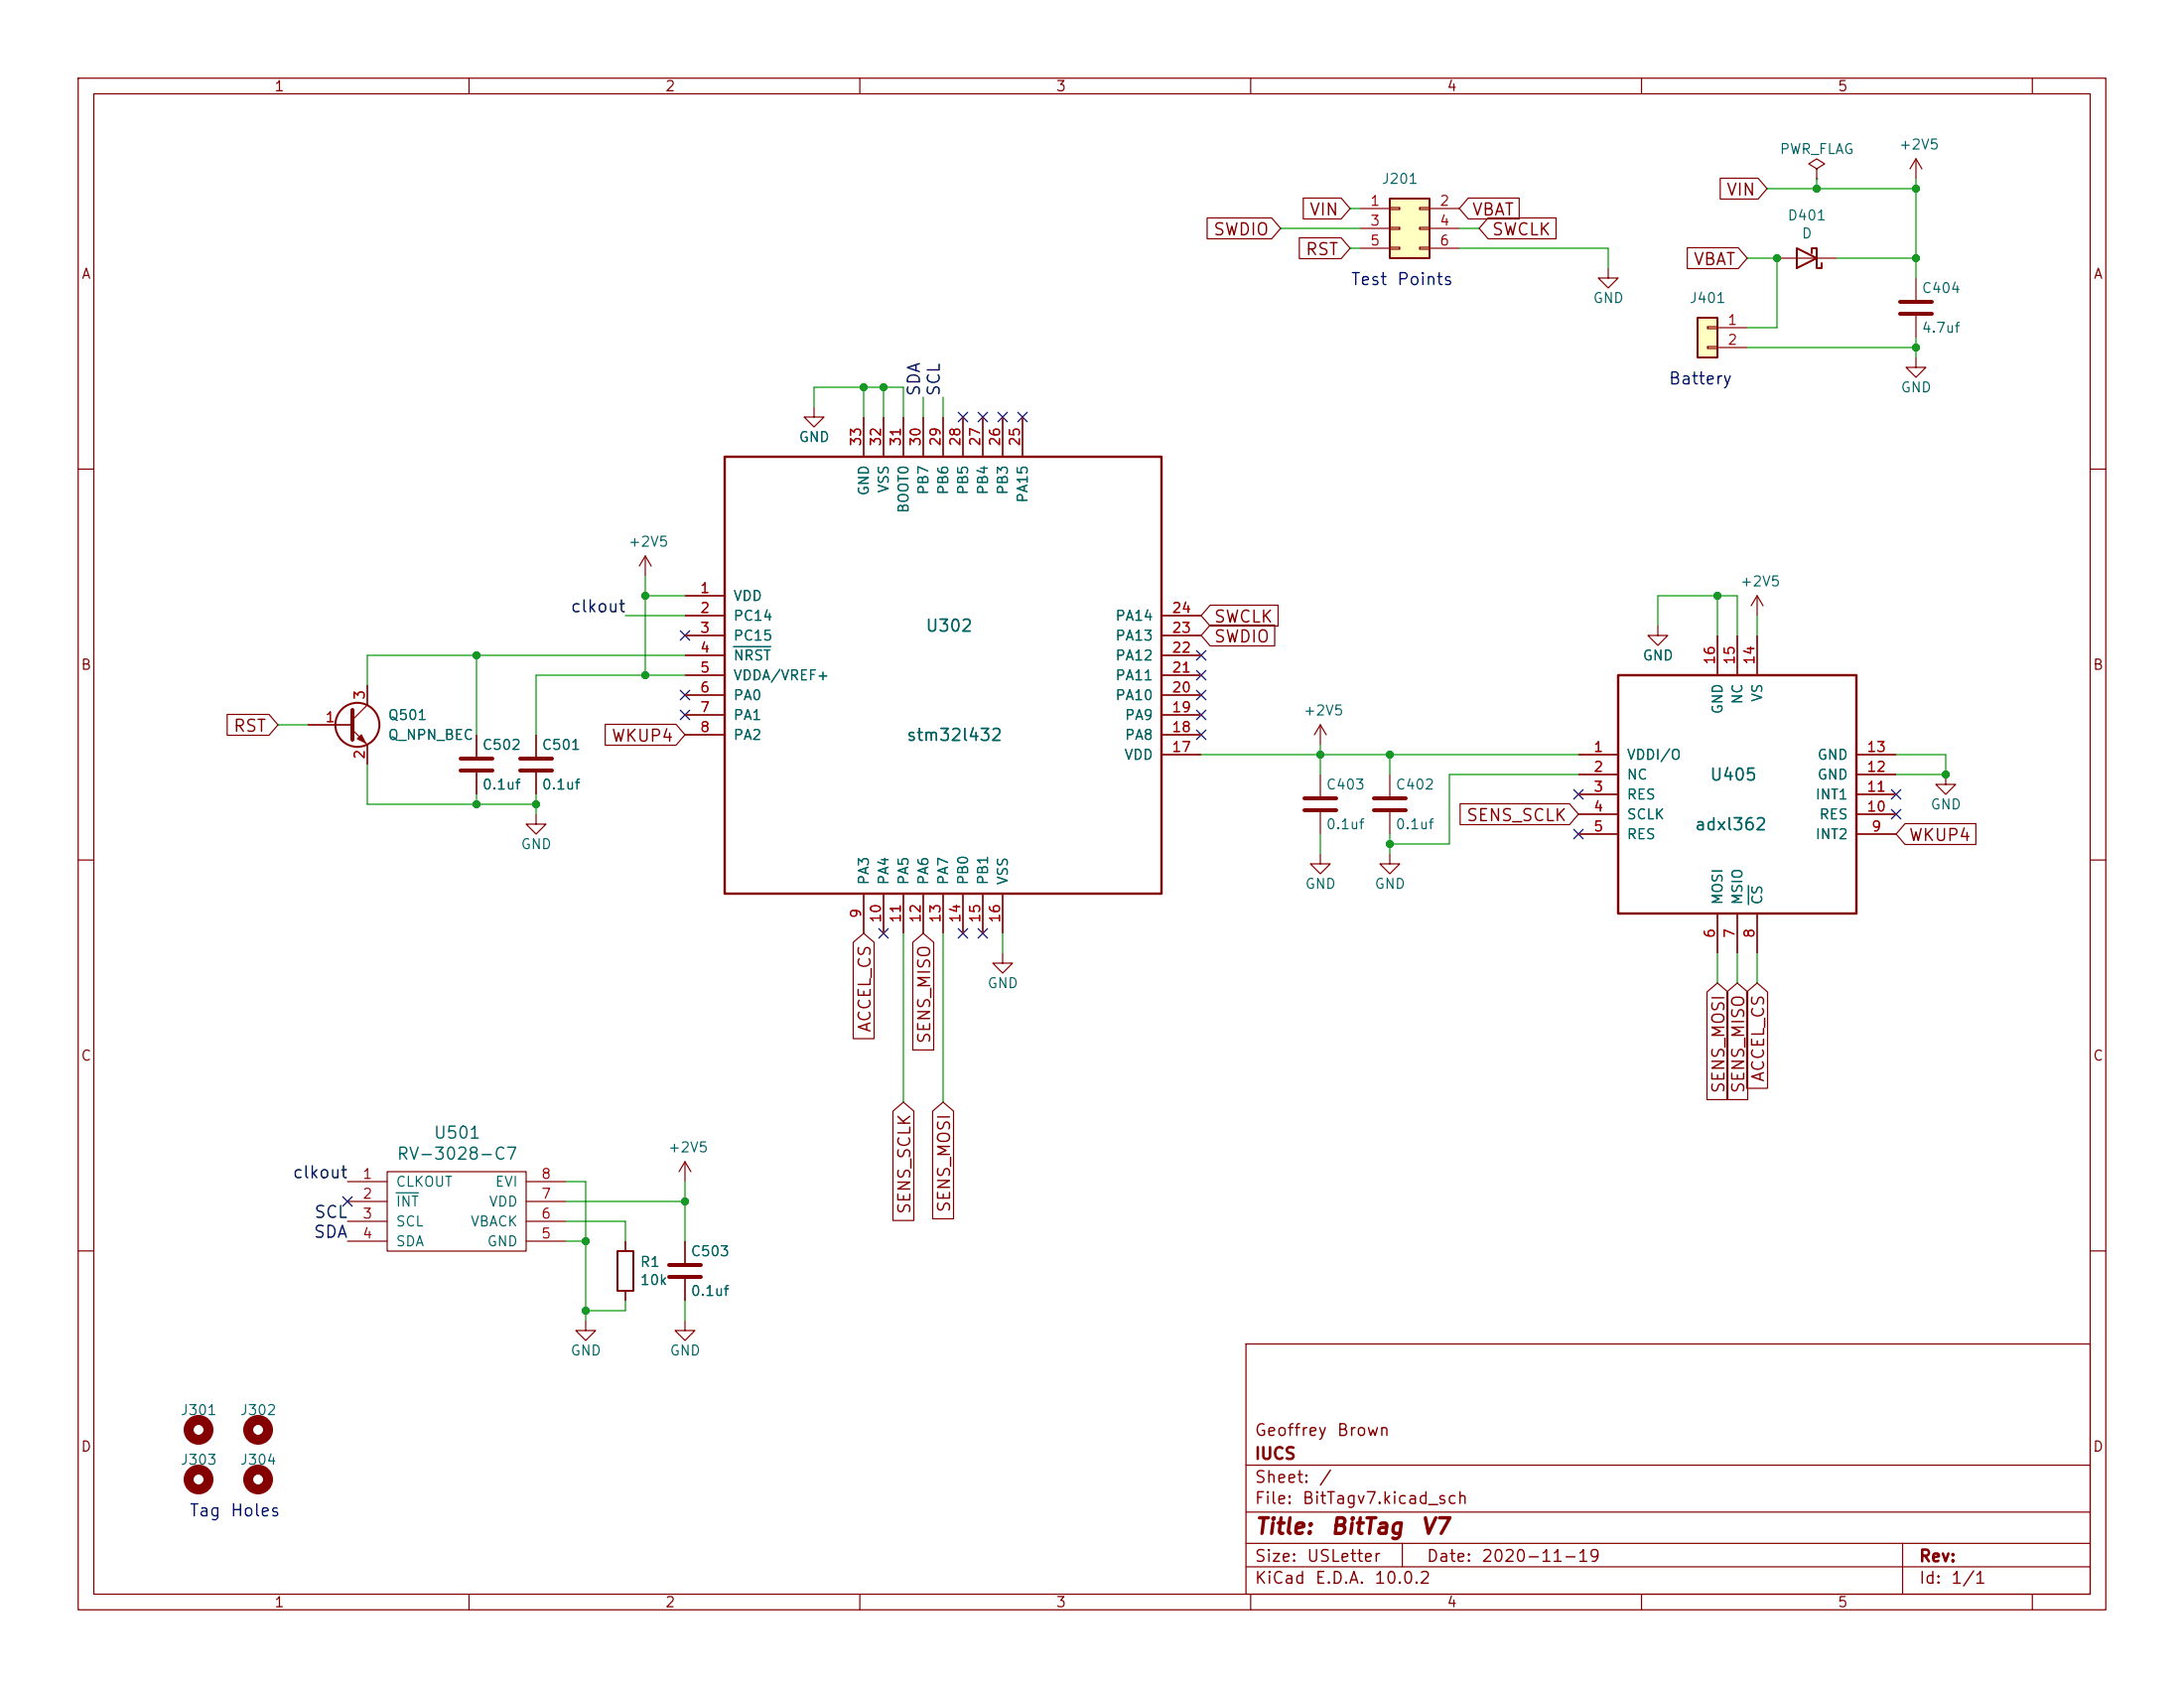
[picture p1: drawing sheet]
<svg xmlns="http://www.w3.org/2000/svg" width="279mm" height="216mm" viewBox="0 0 279 216" stroke-linecap="round" stroke-linejoin="round" font-family="sans-serif">
<g fill="none" stroke="#840000" stroke-width=".15">
<path d="M10 10h259.4v195.9h-259.4zM12 12h255.4v191.9h-255.4zM60 10v2M110 10v2M160 10v2M210 10v2M260 10v2M227.3 33h7.6M245.1 35.6v2.8M245.1 45.7v1.3h1.3l-1.3 1.3-1.3-1.3h1.3M245.1 40.4v2.8M10 60h2"/>
<path d="M224.8 76.2v2.5M224.8 76.2l-.8 1.3M224.8 76.2l.8 1.3M267.4 60h2M39.4 92.7h5.7M45.1 93.3l1.9 2v2.5M47 87.6v2.6l-1.9 1.9M168.9 92.7v2.6M168.9 99.1v2.8M168.9 92.7l-.8 1.3M168.9 92.7l.8 1.3M177.8 99.1v2.8"/>
<path d="M201.9 96.5h5.1M201.9 99.1h5.1M212.1 80v1.3h1.3l-1.3 1.3-1.3-1.3h1.3M219.7 81.3v5.1M222.2 81.3v5.1M224.8 81.3v5.1M237.5 96.5h5.1M237.5 99.1h5.1M248.9 99.1v1.2h1.3l-1.3 1.3-1.3-1.3h1.3M10 110h2M168.9 103.9v2.8M177.8 103.9v2.8"/>
<path d="M201.9 101.6h5.1M201.9 104.1h5.1M201.9 106.7h5.1M219.7 116.8v5.1M222.2 116.8v5.1M224.8 116.8v5.1M237.5 101.6h5.1M237.5 104.1h5.1M237.5 106.7h5.1M267.4 110h2M128.3 121.9v1.3h1.2l-1.2 1.3-1.3-1.3h1.3M44.4 151.1h5.1"/>
<path d="M44.4 153.7h5.1M44.4 156.2h5.1M44.4 158.8h5.1M49.5 149.9h17.8v10.1h-17.8zM67.3 151.1h5.1M67.3 153.7h5.1M67.3 156.2h5.1M67.3 158.8h5.1M80 158.8v1.2M87.6 148.6l-.7 1.3M87.6 148.6l.8 1.3M87.6 148.6v2.5"/>
<path d="M87.6 158.8v2.7M10 160h2M74.9 168.9v1.3h1.3l-1.3 1.3-1.2-1.3h1.2M80 165.1v1.3M87.6 168.9v1.3h1.3l-1.3 1.3-1.2-1.3h1.2M87.6 163.6v2.8M159.4 171.9h108v32h-108zM267.4 160h2M159.4 197.4h108M159.4 193.4h108M159.4 187.4h108M179.4 197.4v3"/>
<path d="M243.4 197.4v6.5M60 203.9v2M110 203.9v2M159.4 200.4h108M160 203.9v2M210 203.9v2M260 203.9v2"/>
</g>
<path d="M243.1 38.6h4M243.1 40.1h4M45.1 90.8v3.8M166.9 102.1h4M166.9 103.6h4M175.8 102.1h4M175.8 103.6h4M85.6 161.8h4.1M85.6 163.3h4.1" fill="none" stroke="#840000" stroke-width=".51"/>
<path d="M223.7 113.3v2.4M50.7 152.6h2.8" fill="none" stroke="#006464" stroke-width=".15"/>
<circle cx="33" cy="182.9" r="1.27" fill="none" stroke="#840000" stroke-width="1.3"/>
<g fill="none" stroke="#840000" stroke-width=".25">
<path d="M229.9 31.8l2.5 1.2-2.5 1.3zM231.8 32.4v-.6h.6v2.5h.6v-.6M79 160h2v5.1h-2z"/>
<circle cx="45.7" cy="92.7" r="2.82"/>
</g>
<path d="M45.7 94.5l.5-.5 .5 1z" fill="#840000" stroke="#840000" stroke-width=".15"/>
<path d="M207 86.4h30.5v30.4h-30.5z" fill="none" stroke="#840000" stroke-width=".3"/>
<path d="M217.2 40.6h2.5v5.1h-2.5z" fill="#ffffc2"/>
<path d="M217.2 40.6h2.5v5.1h-2.5z" fill="none" stroke="#840000" stroke-width=".25"/>
<g fill="none" stroke="#840000" stroke-width=".15">
<path d="M205.7 34.3v1.3h1.3l-1.3 1.2-1.2-1.2h1.2M245.1 20.3l-.8 1.3M245.1 20.3l.8 1.3M245.1 20.3v2.6M110.5 53.3v5.1M113 53.3v5.1M115.6 53.3v5.1M118.1 53.3v5.1M120.6 53.3v5.1M123.2 53.3v5.1M125.7 53.3v5.1M128.3 53.3v5.1"/>
<path d="M130.8 53.3v5.1M218.4 41.8h1.3v.2h-1.3zM218.4 44.3h1.3v.3h-1.3zM219.7 41.9h3.8M219.7 44.5h3.8M87.6 76.2h5.1M87.6 78.7h5.1M148.6 78.7h5.1M87.6 81.3h5.1M87.6 83.8h5.1M87.6 86.4h5.1M87.6 88.9h5.1"/>
<path d="M87.6 91.4h5.1M87.6 94h5.1M148.6 81.3h5.1M148.6 83.8h5.1M148.6 86.4h5.1M148.6 88.9h5.1M148.6 91.4h5.1M148.6 94h5.1M148.6 96.5h5.1M110.5 114.3v5.1M113 114.3v5.1M115.6 114.3v5.1"/>
<path d="M118.1 114.3v5.1M120.6 114.3v5.1M123.2 114.3v5.1M125.7 114.3v5.1M128.3 114.3v5.1"/>
</g>
<path d="M92.7 58.4h55.9v55.9h-55.9z" fill="none" stroke="#840000" stroke-width=".3"/>
<path d="M93.9 82.7h4.7" fill="none" stroke="#006464" stroke-width=".15"/>
<path d="M177.8 25.4h5.1v7.6h-5.1z" fill="#ffffc2"/>
<path d="M177.8 25.4h5.1v7.6h-5.1z" fill="none" stroke="#840000" stroke-width=".25"/>
<g fill="none" stroke="#840000" stroke-width=".15">
<path d="M154.4 27.9h8.3l1.1 1.3-1.1 1.3h-8.3zM166.2 30.4h5.4l1.1 1.4-1.1 1.3h-5.4zM166.7 25.3h4.9l1.1 1.4-1.1 1.3h-4.9zM174 26.7h3.8M174 29.2h3.8M174 31.8h3.8M177.8 26.5h1.3v.3h-1.3zM177.8 29.1h1.3v.2h-1.3zM177.8 31.6h1.3v.3h-1.3zM181.6 26.5h1.3v.3h-1.3zM181.6 29.1h1.3v.2h-1.3zM181.6 31.6h1.3v.3h-1.3z"/>
<path d="M182.9 26.7h3.8M182.9 29.2h3.8M182.9 31.8h3.8M187.8 25.3h6.6v2.7h-6.6l-1.1-1.3zM190.4 27.9h8.7v2.6h-8.7l-1.2-1.3zM215.9 31.7h6.5l1.1 1.3-1.1 1.4h-6.5zM220.1 22.8h4.8l1.2 1.3-1.2 1.4h-4.8zM232.4 21.6l1-.6-1-.7-1 .7 1 .6v1.3M232.4 22.9h.1M104.1 52.1v1.2h1.3l-1.3 1.3-1.2-1.3h1.2M110.5 53.3v5.1M113 53.3v5.1"/>
<path d="M115.6 53.3v5.1M118.1 53.3v5.1M120.6 53.3v5.1M123.2 53.3v5.1M125.7 53.3v5.1M128.3 53.3v5.1M130.8 53.3v5.1M82.5 71.1l-.7 1.3M82.5 71.1l.8 1.3M82.5 71.1v2.6M87.6 76.2h5.1M87.6 78.7h5.1"/>
<path d="M148.6 78.7h5.1M154.8 77.4h8.7v2.7h-8.7l-1.1-1.4zM154.8 79.9h8.3v2.7h-8.3l-1.1-1.3zM29.1 91.4h5.3l1.2 1.3-1.2 1.3h-5.3zM39.4 92.7h5.7M47 87.6v2.6M47 95.3v2.5M61 94v2.8M61 98.8v2.8M68.6 94v2.8M68.6 98.8v2.8M77.4 92.6h9.1l1.1 1.4-1.1 1.3h-9.1z"/>
<path d="M87.6 81.3h5.1M87.6 83.8h5.1M87.6 86.4h5.1M87.6 88.9h5.1M87.6 91.4h5.1M87.6 94h5.1M148.6 96.5h5.1M148.6 81.3h5.1M148.6 83.8h5.1M148.6 86.4h5.1M148.6 88.9h5.1M148.6 91.4h5.1"/>
<path d="M148.6 94h5.1M201.9 96.5h5.1M201.9 99.1h5.1M219.7 81.3v5.1M222.2 81.3v5.1M224.8 81.3v5.1M237.5 96.5h5.1M237.5 99.1h5.1M68.6 104.1v1.3h1.2l-1.2 1.3-1.3-1.3h1.3M110.5 114.3v5.1M113 114.3v5.1M115.6 114.3v5.1"/>
<path d="M118.1 114.3v5.1M120.6 114.3v5.1M123.2 114.3v5.1M125.7 114.3v5.1M128.3 114.3v5.1M168.9 109.2v1.3h1.3l-1.3 1.3-1.3-1.3h1.3M177.8 109.2v1.3h1.3l-1.3 1.3-1.3-1.3h1.3M186.8 102.8h14l1.1 1.3-1.1 1.4h-14zM201.9 101.6h5.1M201.9 104.1h5.1M201.9 106.7h5.1M219.7 116.8v5.1"/>
<path d="M222.2 116.8v5.1M224.8 116.8v5.1M237.5 101.6h5.1M237.5 104.1h5.1M237.5 106.7h5.1M243.7 105.3h9.1v2.7h-9.1l-1.1-1.3zM109.2 120.5l1.3-1.1 1.3 1.1v12.3h-2.6zM116.8 120.5l1.3-1.1 1.3 1.1v13.8h-2.6zM218.4 126.9l1.3-1.2 1.3 1.2v13.7h-2.6zM220.9 126.9l1.3-1.2 1.4 1.2v13.7h-2.7zM223.5 126.9l1.3-1.2 1.3 1.2v12.3h-2.6zM80 158.8v1.2"/>
<path d="M87.6 158.8v2.7M114.2 142.1l1.4-1.1 1.3 1.1v14h-2.7zM119.3 142.1l1.3-1.1 1.4 1.1v13.8h-2.7zM80 165.1v1.3M87.6 163.6v2.8"/>
</g>
<path d="M58.9 97h4.1M58.9 98.6h4.1M66.5 97h4.1M66.5 98.6h4.1" fill="none" stroke="#840000" stroke-width=".51"/>
<g fill="none" stroke="#840000" stroke-width="1.3">
<circle cx="25.4" cy="189.2" r="1.27"/>
<circle cx="25.4" cy="182.9" r="1.27"/>
<circle cx="33" cy="189.2" r="1.27"/>
</g>
<g fill="none" stroke="#009600" stroke-width=".15">
<path d="M163.8 29.2h10.2M172.7 31.8h1.3M172.7 26.7h1.3M186.7 31.8h19v2.5M186.7 29.2h2.5M223.5 33h3.8v8.9h-3.8M226.1 24.1h19M232.4 22.9v1.2M234.9 33h10.2M245.1 22.9v12.7M104.1 52.1v-2.6h11.5v3.8M110.5 49.5v3.8"/>
<path d="M113 49.5v3.8M118.1 50.8v2.5M120.6 50.8v2.5M223.5 44.5h21.6M245.1 43.2v2.5M80 78.7h7.6M82.5 73.7v12.7M82.5 76.2h5.1M219.7 76.2v5.1M224.8 78.7v2.6M35.6 92.7h3.8M47 97.8v5.1h21.6"/>
<path d="M61 83.8v10.2M87.6 83.8h-40.6v3.8M87.6 86.4h-19v7.6M153.7 96.5h48.2M168.9 95.3v3.8M177.8 96.5v2.6M201.9 99.1h-16.5v8.9h-7.6M212.1 80v-3.8h10.1v5.1M242.6 96.5h6.3v2.6h-6.3M61 101.6v1.3M68.6 101.6v2.5M115.6 119.4v21.6"/>
<path d="M120.6 119.4v21.6M128.3 119.4v2.5M168.9 106.7v2.5M177.8 106.7v2.5M219.7 121.9v3.8M222.2 121.9v3.8M224.8 121.9v3.8M72.4 151.1h2.5v17.8M72.4 156.2h7.6v2.6M72.4 153.7h15.2M72.4 158.8h2.5M87.6 151.1v7.7"/>
<path d="M80 166.4v1.2h-5.1M87.6 166.4v2.5"/>
</g>
<g fill="none" stroke="#000084" stroke-width=".15">
<path d="M122.6 52.7l1.2 1.2M123.8 52.7l-1.2 1.2M125.1 52.7l1.2 1.2M126.3 52.7l-1.2 1.2M127.7 52.7l1.2 1.2M128.9 52.7l-1.2 1.2M130.2 52.7l1.2 1.2M131.4 52.7l-1.2 1.2M87 90.8l1.2 1.2M87 80.7l1.2 1.2M87 88.3l1.2 1.2M88.2 88.3l-1.2 1.2"/>
<path d="M88.2 90.8l-1.2 1.2M88.2 80.7l-1.2 1.2M153.1 83.2l1.2 1.2M153.1 88.3l1.2 1.2M153.1 90.8l1.2 1.2M153.1 93.4l1.2 1.2M153.1 85.8l1.2 1.2M154.3 83.2l-1.2 1.2M154.3 88.3l-1.2 1.2M154.3 90.8l-1.2 1.2M154.3 93.4l-1.2 1.2M154.3 85.8l-1.2 1.2"/>
<path d="M112.4 118.8l1.2 1.2M113.6 118.8l-1.2 1.2M122.6 118.8l1.2 1.2M123.8 118.8l-1.2 1.2M125.1 118.8l1.2 1.2M126.3 118.8l-1.2 1.2M201.3 106.1l1.2 1.2M201.3 101l1.2 1.2M202.5 106.1l-1.2 1.2M202.5 101l-1.2 1.2M242 103.5l1.2 1.2M242 101l1.2 1.2"/>
<path d="M243.2 103.5l-1.2 1.2M243.2 101l-1.2 1.2M43.8 153.1l1.3 1.2M45.1 153.1l-1.3 1.2"/>
</g>
<path d="M93.9 82.7h4.7M223.7 113.3v2.4" fill="none" stroke="#006464" stroke-width=".15"/>
<g fill="#009600" stroke="#009600" stroke-width=".13">
<circle cx="74.9" cy="167.6" r=".46"/>
<circle cx="61" cy="102.9" r=".46"/>
<circle cx="74.9" cy="158.8" r=".46"/>
<circle cx="177.8" cy="108" r=".46"/>
<circle cx="177.8" cy="96.5" r=".46"/>
<circle cx="168.9" cy="96.5" r=".46"/>
<circle cx="232.4" cy="24.1" r=".46"/>
<circle cx="227.3" cy="33" r=".46"/>
<circle cx="245.1" cy="44.5" r=".46"/>
<circle cx="245.1" cy="24.1" r=".46"/>
<circle cx="245.1" cy="33" r=".46"/>
<circle cx="82.5" cy="86.4" r=".46"/>
<circle cx="61" cy="83.8" r=".46"/>
<circle cx="68.6" cy="102.9" r=".46"/>
<circle cx="82.5" cy="76.2" r=".46"/>
<circle cx="87.6" cy="153.7" r=".46"/>
<circle cx="219.7" cy="76.2" r=".46"/>
<circle cx="248.9" cy="99.1" r=".46"/>
<circle cx="110.5" cy="49.5" r=".46"/>
<circle cx="113" cy="49.5" r=".46"/>
</g>
<g font-size="2" fill="#840000">
<text x="160.4" y="196.7">Title:</text>
<text x="170.1" y="196.7">BitTag</text>
<text x="181.6" y="196.7">V7</text>
</g>
<g font-size="1.5" fill="#840000">
<text x="167.4" y="27.9">VIN</text>
<text x="188.2" y="27.9">VBAT</text>
<text x="220.8" y="25.4">VIN</text>
<text x="155.1" y="30.5">SWDIO</text>
<text x="166.9" y="33">RST</text>
<text x="190.8" y="30.5">SWCLK</text>
<text x="216.5" y="34.3">VBAT</text>
<text x="155.2" y="80">SWCLK</text>
<text x="155.2" y="82.6">SWDIO</text>
<text x="29.7" y="94">RST</text>
<text x="78.1" y="95.3">WKUP4</text>
<text x="187.5" y="105.4">SENS_SCLK</text>
<text x="244.1" y="108">WKUP4</text>
<text x="111.8" y="132.2" transform="rotate(-90 111.8 132.2)">ACCEL_CS</text>
<text x="119.4" y="133.6" transform="rotate(-90 119.4 133.6)">SENS_MISO</text>
<text x="221" y="140" transform="rotate(-90 221 140)">SENS_MOSI</text>
<text x="223.5" y="140" transform="rotate(-90 223.5 140)">SENS_MISO</text>
<text x="226.1" y="138.5" transform="rotate(-90 226.1 138.5)">ACCEL_CS</text>
<text x="116.8" y="155.4" transform="rotate(-90 116.8 155.4)">SENS_SCLK</text>
<text x="121.9" y="155.2" transform="rotate(-90 121.9 155.2)">SENS_MOSI</text>
<text x="160.4" y="184">Geoffrey</text>
<text x="170.9" y="184">Brown</text>
<text x="160.4" y="190">Sheet:</text>
<text x="160.4" y="187">IUCS</text>
<text x="168.6" y="190">/</text>
<text x="160.4" y="192.7">File:</text>
<text x="166.5" y="192.7">BitTagv7.kicad_sch</text>
<text x="160.4" y="202.9">KiCad</text>
<text x="160.4" y="200.1">Size:</text>
<text x="167.1" y="200.1">USLetter</text>
<text x="168.1" y="202.9">E.D.A.</text>
<text x="175.7" y="202.9">10.0.2</text>
<text x="182.4" y="200.1">Date:</text>
<text x="189.4" y="200.1">2020-11-19</text>
<text x="245.4" y="200.1">Rev:</text>
<text x="245.4" y="202.9">Id:</text>
<text x="249.5" y="202.9">1/1</text>
</g>
<g font-size="1.5" fill="#0000c2">
<text x="172.7" y="36.9">Test</text>
<text x="178.6" y="36.9">Points</text>
<text x="213.4" y="49.6">Battery</text>
<text x="24.1" y="194.3">Tag</text>
<text x="29.4" y="194.3">Holes</text>
</g>
<g font-size="1.5" fill="#0f0f0f">
<text x="118.1" y="50.8" transform="rotate(-90 118.1 50.8)">SDA</text>
<text x="120.6" y="50.8" transform="rotate(-90 120.6 50.8)">SCL</text>
<text x="72.9" y="78.7">clkout</text>
<text x="37.3" y="151.1">clkout</text>
<text x="40" y="158.7">SDA</text>
<text x="40.1" y="156.2">SCL</text>
</g>
<g font-size="1.5" fill="#006464">
<text x="118.3" y="81.2">U302</text>
<text x="115.9" y="95.1">stm32l432</text>
<text x="218.6" y="100.2">U405</text>
<text x="216.7" y="106.6">adxl362</text>
<text x="50.7" y="148.7">RV-3028-C7</text>
<text x="55.4" y="146">U501</text>
</g>
<g font-size="1.3" fill="#840000">
<text x="35" y="12">1</text>
<text x="85" y="12">2</text>
<text x="135" y="12">3</text>
<text x="185" y="12">4</text>
<text x="235" y="12">5</text>
<text x="10.3" y="36">A</text>
<text x="267.7" y="36">A</text>
<text x="10.3" y="86">B</text>
<text x="267.7" y="86">B</text>
<text x="10.3" y="136">C</text>
<text x="267.7" y="136">C</text>
<text x="10.3" y="186">D</text>
<text x="267.7" y="186">D</text>
<text x="35" y="205.9">1</text>
<text x="85" y="205.9">2</text>
<text x="135" y="205.9">3</text>
<text x="185" y="205.9">4</text>
<text x="235" y="205.9">5</text>
</g>
<g font-size="1.3" fill="#006464">
<text x="176.7" y="23.8">J201</text>
<text x="227.6" y="20">PWR_FLAG</text>
<text x="242.8" y="19.4">+2V5</text>
<text x="228.6" y="28.5">D401</text>
<text x="230.4" y="30.8">D</text>
<text x="203.7" y="39.1">GND</text>
<text x="216" y="39.1">J401</text>
<text x="245.8" y="37.8">C404</text>
<text x="245.8" y="42.9">4.7uf</text>
<text x="243.1" y="50.5">GND</text>
<text x="102.1" y="56.9">GND</text>
<text x="111.5" y="63.5" transform="rotate(-90 111.5 63.5)">GND</text>
<text x="114" y="63.1" transform="rotate(-90 114 63.1)">VSS</text>
<text x="116.5" y="65.7" transform="rotate(-90 116.5 65.7)">BOOT0</text>
<text x="119.1" y="63.4" transform="rotate(-90 119.1 63.4)">PB7</text>
<text x="121.6" y="63.4" transform="rotate(-90 121.6 63.4)">PB6</text>
<text x="124.2" y="63.4" transform="rotate(-90 124.2 63.4)">PB5</text>
<text x="126.7" y="63.4" transform="rotate(-90 126.7 63.4)">PB4</text>
<text x="129.2" y="63.4" transform="rotate(-90 129.2 63.4)">PB3</text>
<text x="131.8" y="64.4" transform="rotate(-90 131.8 64.4)">PA15</text>
<text x="80.3" y="70.2">+2V5</text>
<text x="93.7" y="77.2">VDD</text>
<text x="222.5" y="75.3">+2V5</text>
<text x="93.7" y="79.7">PC14</text>
<text x="93.7" y="82.3">PC15</text>
<text x="142.6" y="82.3">PA13</text>
<text x="142.6" y="79.7">PA14</text>
<text x="93.7" y="84.8">NRST</text>
<text x="93.7" y="87.3">VDDA/VREF+</text>
<text x="93.7" y="89.9">PA0</text>
<text x="142.6" y="89.9">PA10</text>
<text x="142.6" y="87.3">PA11</text>
<text x="142.6" y="84.8">PA12</text>
<text x="210.1" y="84.8">GND</text>
<text x="225.8" y="89.9" transform="rotate(-90 225.8 89.9)">VS</text>
<text x="49.5" y="95">Q_NPN_BEC</text>
<text x="49.5" y="92.4">Q501</text>
<text x="93.7" y="92.4">PA1</text>
<text x="93.7" y="95">PA2</text>
<text x="143.8" y="95">PA8</text>
<text x="143.8" y="92.4">PA9</text>
<text x="166.6" y="91.8">+2V5</text>
<text x="220.7" y="91.4" transform="rotate(-90 220.7 91.4)">GND</text>
<text x="223.2" y="90.2" transform="rotate(-90 223.2 90.2)">NC</text>
<text x="61.6" y="96.2">C502</text>
<text x="61.6" y="101.3">0.1uf</text>
<text x="69.2" y="96.2">C501</text>
<text x="69.2" y="101.3">0.1uf</text>
<text x="143.7" y="97.5">VDD</text>
<text x="169.6" y="101.3">C403</text>
<text x="178.4" y="101.3">C402</text>
<text x="208" y="97.5">VDDI/O</text>
<text x="208" y="100">NC</text>
<text x="232.4" y="100">GND</text>
<text x="232.4" y="97.5">GND</text>
<text x="169.6" y="106.4">0.1uf</text>
<text x="178.4" y="106.4">0.1uf</text>
<text x="208" y="102.6">RES</text>
<text x="208" y="105.1">SCLK</text>
<text x="208" y="107.7">RES</text>
<text x="232.2" y="107.7">INT2</text>
<text x="232.2" y="102.6">INT1</text>
<text x="232.6" y="105.1">RES</text>
<text x="246.9" y="103.8">GND</text>
<text x="66.5" y="108.9">GND</text>
<text x="111.5" y="113.3" transform="rotate(-90 111.5 113.3)">PA3</text>
<text x="114" y="113.3" transform="rotate(-90 114 113.3)">PA4</text>
<text x="116.5" y="113.3" transform="rotate(-90 116.5 113.3)">PA5</text>
<text x="119.1" y="113.3" transform="rotate(-90 119.1 113.3)">PA6</text>
<text x="121.6" y="113.3" transform="rotate(-90 121.6 113.3)">PA7</text>
<text x="124.2" y="113.3" transform="rotate(-90 124.2 113.3)">PB0</text>
<text x="126.7" y="113.3" transform="rotate(-90 126.7 113.3)">PB1</text>
<text x="129.2" y="113.3" transform="rotate(-90 129.2 113.3)">VSS</text>
<text x="166.9" y="114">GND</text>
<text x="175.8" y="114">GND</text>
<text x="220.7" y="115.8" transform="rotate(-90 220.7 115.8)">MOSI</text>
<text x="223.2" y="115.8" transform="rotate(-90 223.2 115.8)">MSIO</text>
<text x="225.8" y="115.8" transform="rotate(-90 225.8 115.8)">CS</text>
<text x="126.2" y="126.7">GND</text>
<text x="85.4" y="147.7">+2V5</text>
<text x="50.5" y="152.1">CLKOUT</text>
<text x="50.5" y="154.6">INT</text>
<text x="62.5" y="154.6">VDD</text>
<text x="63.2" y="152.1">EVI</text>
<text x="50.5" y="157.2">SCL</text>
<text x="50.5" y="159.7">SDA</text>
<text x="60.1" y="157.2">VBACK</text>
<text x="62.2" y="159.7">GND</text>
<text x="88.3" y="161">C503</text>
<text x="81.8" y="162.4">R1</text>
<text x="81.8" y="164.7">10k</text>
<text x="88.3" y="166.1">0.1uf</text>
<text x="72.9" y="173.7">GND</text>
<text x="85.6" y="173.7">GND</text>
<text x="23" y="181.3">J301</text>
<text x="30.6" y="181.3">J302</text>
<text x="23" y="187.7">J303</text>
<text x="30.6" y="187.7">J304</text>
</g>
<g font-size="1.3" fill="#a90000">
<text x="175.2" y="26.6">1</text>
<text x="175.2" y="29.2">3</text>
<text x="184.1" y="26.6">2</text>
<text x="184.1" y="29.2">4</text>
<text x="175.2" y="31.7">5</text>
<text x="184.1" y="31.7">6</text>
<text x="220.9" y="41.9">1</text>
<text x="220.9" y="44.4">2</text>
<text x="110.5" y="57.2" transform="rotate(-90 110.5 57.2)">33</text>
<text x="113" y="57.2" transform="rotate(-90 113 57.2)">32</text>
<text x="115.5" y="57.2" transform="rotate(-90 115.5 57.2)">31</text>
<text x="118.1" y="57.2" transform="rotate(-90 118.1 57.2)">30</text>
<text x="120.6" y="57.2" transform="rotate(-90 120.6 57.2)">29</text>
<text x="123.2" y="57.2" transform="rotate(-90 123.2 57.2)">28</text>
<text x="125.7" y="57.2" transform="rotate(-90 125.7 57.2)">27</text>
<text x="128.2" y="57.2" transform="rotate(-90 128.2 57.2)">26</text>
<text x="130.8" y="57.2" transform="rotate(-90 130.8 57.2)">25</text>
<text x="89.5" y="76.2">1</text>
<text x="89.5" y="78.7">2</text>
<text x="89.5" y="81.3">3</text>
<text x="89.5" y="83.8">4</text>
<text x="149.8" y="83.8">22</text>
<text x="149.8" y="81.3">23</text>
<text x="149.8" y="78.7">24</text>
<text x="47" y="89.6" transform="rotate(-90 47 89.6)">3</text>
<text x="89.5" y="86.3">5</text>
<text x="89.5" y="88.9">6</text>
<text x="149.8" y="88.9">20</text>
<text x="149.8" y="86.3">21</text>
<text x="219.7" y="85.1" transform="rotate(-90 219.7 85.1)">16</text>
<text x="222.2" y="85.1" transform="rotate(-90 222.2 85.1)">15</text>
<text x="224.8" y="85.1" transform="rotate(-90 224.8 85.1)">14</text>
<text x="41.5" y="92.7">1</text>
<text x="89.5" y="91.4">7</text>
<text x="89.5" y="94">8</text>
<text x="149.8" y="94">18</text>
<text x="149.8" y="91.4">19</text>
<text x="47" y="97.2" transform="rotate(-90 47 97.2)">2</text>
<text x="149.8" y="96.5">17</text>
<text x="203.8" y="96.5">1</text>
<text x="203.8" y="99">2</text>
<text x="203.8" y="101.6">3</text>
<text x="238.7" y="101.6">11</text>
<text x="238.7" y="99">12</text>
<text x="238.7" y="96.5">13</text>
<text x="203.8" y="104.1">4</text>
<text x="203.8" y="106.7">5</text>
<text x="238.7" y="104.1">10</text>
<text x="239.3" y="106.7">9</text>
<text x="110.5" y="117.5" transform="rotate(-90 110.5 117.5)">9</text>
<text x="113" y="118.2" transform="rotate(-90 113 118.2)">10</text>
<text x="115.5" y="118.2" transform="rotate(-90 115.5 118.2)">11</text>
<text x="118.1" y="118.2" transform="rotate(-90 118.1 118.2)">12</text>
<text x="120.6" y="118.2" transform="rotate(-90 120.6 118.2)">13</text>
<text x="123.2" y="118.2" transform="rotate(-90 123.2 118.2)">14</text>
<text x="125.7" y="118.2" transform="rotate(-90 125.7 118.2)">15</text>
<text x="128.2" y="118.2" transform="rotate(-90 128.2 118.2)">16</text>
<text x="219.7" y="120.1" transform="rotate(-90 219.7 120.1)">6</text>
<text x="222.2" y="120.1" transform="rotate(-90 222.2 120.1)">7</text>
<text x="224.8" y="120.1" transform="rotate(-90 224.8 120.1)">8</text>
<text x="46.3" y="151.1">1</text>
<text x="46.3" y="153.6">2</text>
<text x="69.1" y="153.6">7</text>
<text x="69.1" y="151.1">8</text>
<text x="46.3" y="156.2">3</text>
<text x="46.3" y="158.7">4</text>
<text x="69.1" y="158.7">5</text>
<text x="69.1" y="156.2">6</text>
</g>
</svg>
